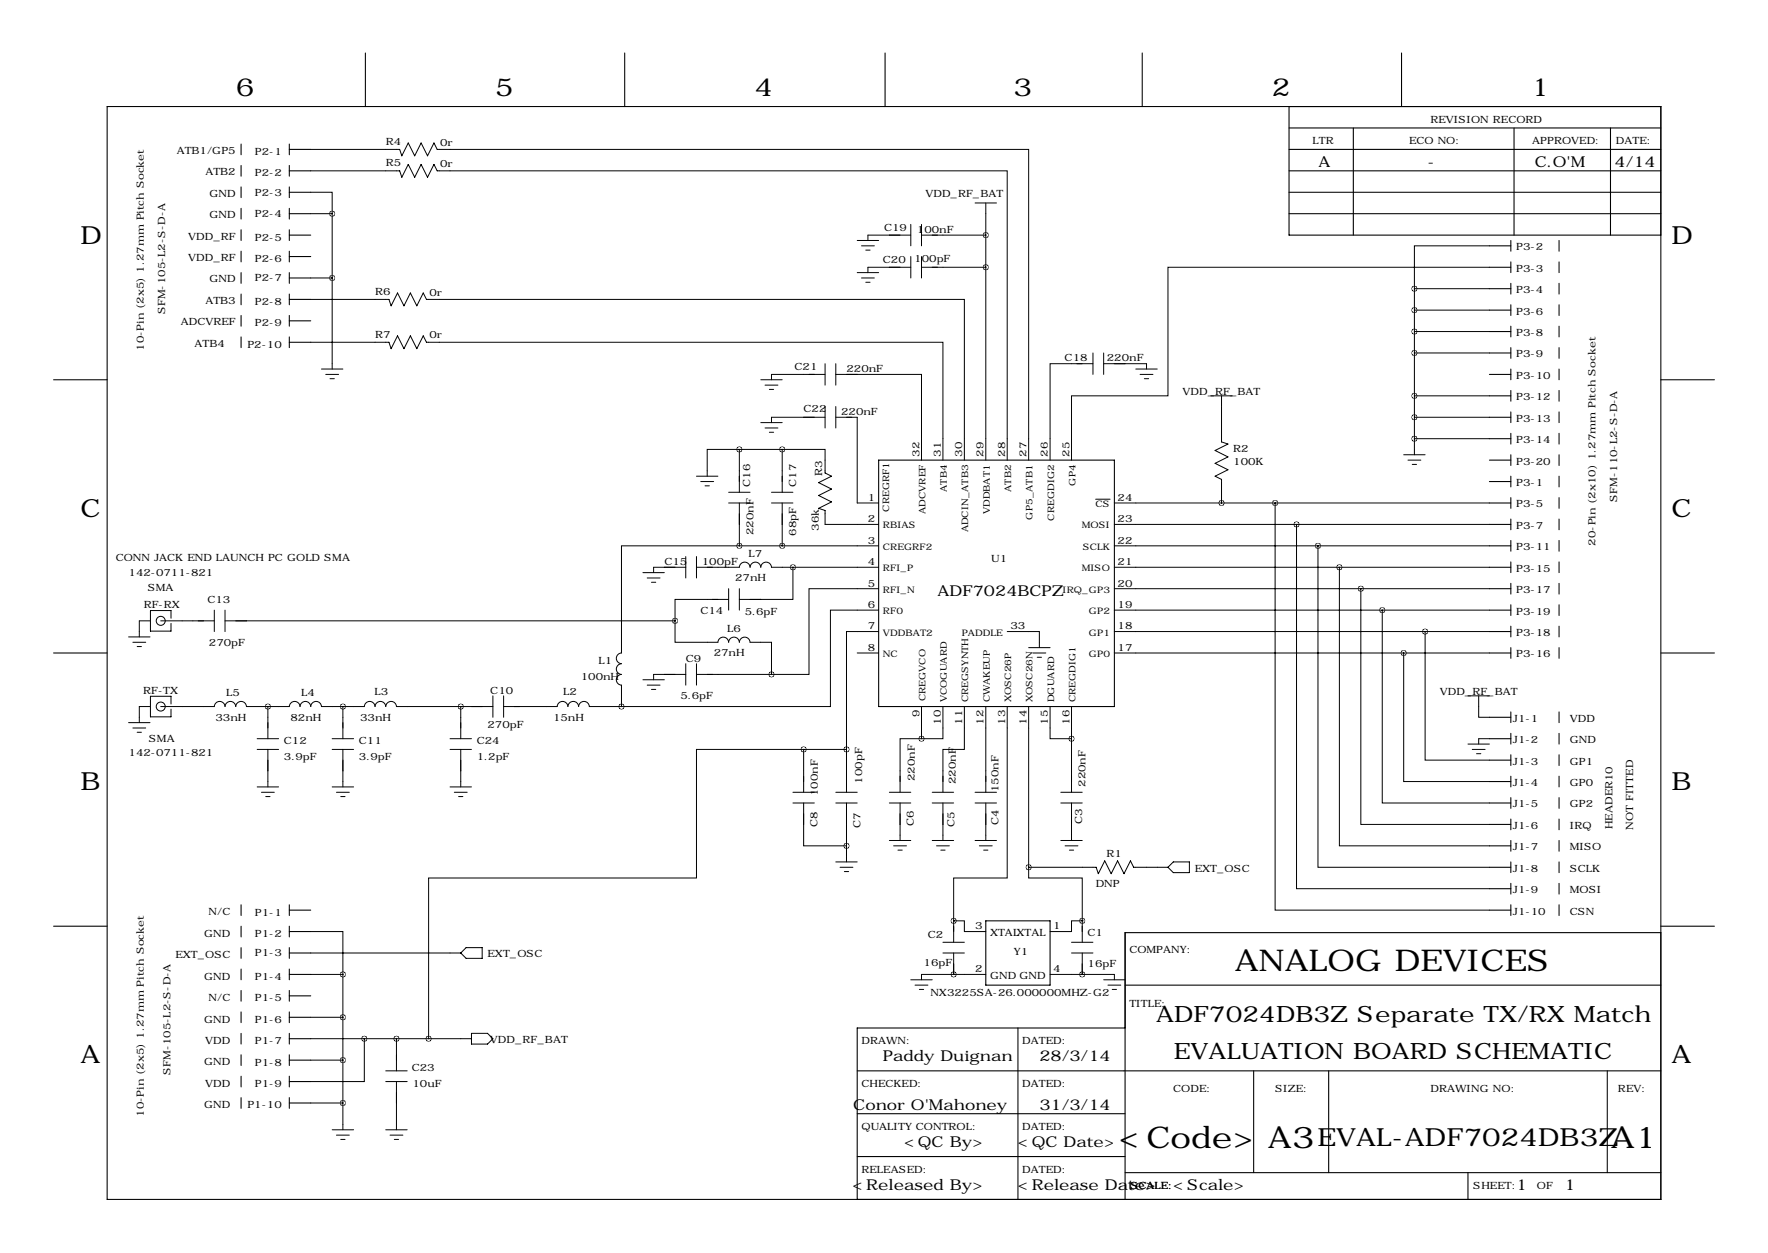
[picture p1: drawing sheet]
<svg xmlns="http://www.w3.org/2000/svg" width="419mm" height="297mm" viewBox="0 0 419 297" stroke-linecap="round" stroke-linejoin="round" font-family="sans-serif">
<g fill="none" stroke="#000" stroke-width=".25">
<path d="M86.6 12.6v12.7M148.1 12.6v12.7M209.8 12.6v12.7M270.8 12.6v12.7M332.2 12.6v12.7M25.4 25.3h368.3v259h-368.3zM57.1 34.1v2.6M57.1 39.2v2.6M68.6 35.4h5.1M68.6 34.1v2.6M68.6 39.2v2.6M305.6 30.3h88.1"/>
<path d="M305.6 35.4h88.1M305.6 25.3v30.4h88.1M320.8 30.3v25.4M358.9 30.3v25.4M381.8 30.3v25.4M57.1 44.3v2.5M57.1 49.4v2.5M57.1 54.5v2.5M57.1 59.5v2.6M68.6 40.5h5.1M68.6 45.6h5.1M68.6 50.7h5.1"/>
<path d="M68.6 55.7h5.1M68.6 44.3v2.5M68.6 49.4v2.5M68.6 54.5v2.5M68.6 59.5v2.6M305.6 40.5h88.1M305.6 45.6h88.1M305.6 50.7h88.1M353.1 58.3h5M358.1 57v2.5M369.6 57v2.5M57.1 64.6v2.6"/>
<path d="M57.1 69.7v2.5M57.1 74.8v2.5M57.1 79.9v2.5M68.6 64.6v2.6M68.6 69.7v2.5M68.6 74.8v2.5M68.6 79.9v2.5M68.6 65.9h5.1M68.6 76.1h5.1M68.6 71h5.1M68.6 60.8h5.1M353.1 63.4h5"/>
<path d="M353.1 68.4h5M353.1 73.5h5M353.1 78.6h5M358.1 62.1v2.5M358.1 67.2v2.5M358.1 72.2v2.6M358.1 77.3v2.6M369.6 62.1v2.5M369.6 67.2v2.5M369.6 72.2v2.6M369.6 77.3v2.6M12.7 90h12.7"/>
<path d="M68.6 81.1h5.1M353.1 83.7h5M353.1 88.8h5M353.1 93.8h5M353.1 98.9h5M358.1 82.4v2.5M358.1 87.5v2.5M358.1 92.6v2.5M358.1 97.6v2.6M369.6 82.4v2.5M369.6 87.5v2.5M369.6 92.6v2.5"/>
<path d="M369.6 97.6v2.6M393.7 90h12.7M208.3 109.1h55.9v58.4h-55.9zM353.1 109.1h5M353.1 114.2h5M353.1 119.2h5M353.1 104h5M358.1 102.7v2.6M358.1 107.8v2.5M358.1 112.9v2.5M358.1 118v2.5M369.6 102.7v2.6"/>
<path d="M369.6 107.8v2.5M369.6 112.9v2.5M369.6 118v2.5M353.1 124.3h5M353.1 129.4h5M353.1 134.5h5M353.1 139.6h5M358.1 123v2.6M358.1 128.1v2.6M358.1 133.2v2.5M358.1 138.3v2.5M369.6 123v2.6"/>
<path d="M369.6 128.1v2.6M369.6 133.2v2.5M369.6 138.3v2.5M12.7 154.8h12.7M353.1 154.8h5M353.1 149.7h5M353.1 144.6h5M358.1 143.4v2.5M358.1 148.4v2.6M358.1 153.5v2.6M369.6 143.4v2.5M369.6 148.4v2.6"/>
<path d="M369.6 153.5v2.6M393.7 154.8h12.7M353.1 170h5M353.1 175.1h5M358.1 168.8v2.5M358.1 173.8v2.6M358.1 178.9v2.6M369.6 168.8v2.5M369.6 173.8v2.6M369.6 178.9v2.6M353.1 180.2h5M353.1 185.3h5"/>
<path d="M353.1 190.4h5M353.1 195.4h5M358.1 184v2.5M358.1 189.1v2.5M358.1 194.2v2.5M358.1 199.2v2.6M369.6 184v2.5M369.6 189.1v2.5M369.6 194.2v2.5M369.6 199.2v2.6M12.7 219.6h12.7M57.1 214.5v2.5"/>
<path d="M57.1 219.6v2.5M68.6 214.5v2.5M68.6 219.6v2.5M68.6 215.8h5.1M233.7 218.3h15.2v15.2h-15.2zM353.1 215.8h5M353.1 200.5h5M353.1 205.6h5M353.1 210.7h5M358.1 204.3v2.6M358.1 209.4v2.5M358.1 214.5v2.5"/>
<path d="M369.6 204.3v2.6M369.6 209.4v2.5M369.6 214.5v2.5M393.7 219.6h12.7M57.1 224.6v2.6M57.1 229.7v2.6M57.1 234.8v2.5M57.1 239.9v2.5M68.6 224.6v2.6M68.6 229.7v2.6M68.6 234.8v2.5M68.6 239.9v2.5"/>
<path d="M68.6 220.8h5.1M68.6 225.9h5.1M68.6 231h5.1M68.6 236.1h5.1M266.7 233.5h127M393.7 221.1h-127v63.2M57.1 245v2.5M57.1 250v2.6M57.1 255.1v2.6M68.6 245v2.5M68.6 250v2.6M68.6 255.1v2.6"/>
<path d="M68.6 241.2h5.1M68.6 246.2h5.1M68.6 251.3h5.1M68.6 256.4h5.1M203.2 253.9h190.5M241.3 243.7v40.6M266.7 243.7h-63.5v40.6M297.2 253.9v24.1M315 253.9v24.1M381 253.9v24.1M57.1 260.2v2.5M68.6 260.2v2.5"/>
<path d="M68.6 261.5h5.1M203.2 264h63.5M203.2 274.2h63.5M266.7 278h127M348 278v6.3"/>
</g>
<g fill="none" stroke="#000" stroke-width=".24">
<path d="M73.7 35.4h21l.5 1.5 1.6-3 1.5 3 1.5-3 1.5 3 1.6-3 .7 1.5h140.2v73.7M73.7 40.5h21l.5 1.5 1.6-3 1.5 3 1.5-3 1.5 3 1.6-3 .7 1.5h135.2v68.6M73.7 45.6h5v5.1M73.7 50.7h5M78.7 50.7v36.8M203.2 57h5.1M204.2 58.3h3.1M205.2 59.3h1M215.9 55.7h-10.2v1.3M215.9 53.2v5.1M218.4 55.7h15.3M218.4 53.2v5.1"/>
<path d="M231.1 48.1h5.1M233.7 48.1v61M353.1 58.3h-17.8v10.1M73.7 71h18.5l.5 1.5 1.5-3 1.6 3 1.5-3 1.5 3 1.5-3 .8 1.5h127.5v38.1M73.7 65.9h5M203.2 64.6h5.1M204.2 65.9h3.1M205.2 66.9h1M215.9 60.8v5.1M215.9 63.4h-10.2v1.2M218.4 60.8v5.1M218.4 63.4h15.3"/>
<path d="M335.3 68.4v39.4M335.3 73.5h17.8M335.3 68.4h17.8M335.3 78.6h17.8M353.1 63.4h-76.2v30.4h-22.9v15.3M73.7 81.1h18.5l.5 1.6 1.5-3.1 1.6 3.1 1.5-3.1 1.5 3.1 1.5-3.1 .8 1.5h122.4v28M76.2 87.5h5.1M77.2 88.8h3.1M78.2 89.8h1M180.3 90h5.1M181.4 91.3h3M182.4 92.3h1"/>
<path d="M195.6 86.2v5.1M195.6 96.4v5.1M195.6 98.9h-12.7v1.3M195.6 88.8h-12.7v1.2M198.1 88.8h20.3v20.3M198.1 98.9h5.1v20.3h5.1M198.1 86.2v5.1M198.1 96.4v5.1M259.1 86.2h-10.2v22.9M259.1 83.7v5.1M261.6 86.2h10.2v1.3M261.6 83.7v5.1"/>
<path d="M269.2 87.5h5.1M270.3 88.8h3M271.3 89.8h1M287 93.8h5.1M289.6 93.8v11l1.5 .5-3.1 1.5 3.1 1.5-3.1 1.5 3.1 1.6-3.1 1.5 1.6 .8v5.5M335.3 98.9h17.8M335.3 93.8h17.8M335.3 83.7h17.8M165.1 112.9h5.1M166.1 114.2h3.1M167.1 115.2h1M172.7 119.2h5.1"/>
<path d="M172.7 116.7h5.1M175.3 106.5h-7.7v6.4M175.3 106.5v10.2M175.3 119.2v10.2M175.3 106.5h10.1M180.3 100.2h5.1M181.4 101.5h3M182.4 102.5h1M182.9 119.2h5.1M182.9 116.7h5.1M185.4 106.5h10.2v5.6l1.5 .8-3 1.5 3 1.5-3 1.6 3 1.5-3 1.5 1.5 .5v3.3h12.7M185.4 106.5v10.2"/>
<path d="M185.4 119.2v10.2M259.7 118.3h3.4M264.2 119.2h88.9M302.3 119.2v96.6h50.8M332.7 107.8h5.1M333.8 109.1h3M334.8 110.1h1M335.3 104h17.8M152.4 135.7h5.1M153.4 137h3.1M154.4 138h1M162.6 131.9v5.1"/>
<path d="M162.6 134.5h-7.7v1.2M165.1 134.5h10.2a1.27 1.27 0 0 1 1.2-1.2 1.27 1.27 0 0 1 1.3 1.2 1.27 1.27 0 0 1 1.3-1.2 1.27 1.27 0 0 1 1.2 1.2 1.27 1.27 0 0 1 1.3-1.2 1.27 1.27 0 0 1 1.3 1.2h25.4M165.1 131.9v5.1M172.7 139.6v5M175.3 129.4h-28v25.4a1.27 1.27 0 0 0-1.2 1.3 1.27 1.27 0 0 0 1.2 1.2 1.27 1.27 0 0 0-1.2 1.3 1.27 1.27 0 0 0 1.2 1.3 1.27 1.27 0 0 0-1.2 1.2 1.27 1.27 0 0 0 1.2 1.3v5.1M175.3 139.6v5M175.3 129.4h33M188 134.5v7.6h-12.7M208.3 139.6h-16.5v20.3h-8.9M264.2 124.3h88.9M264.2 129.4h88.9M264.2 134.5h88.9"/>
<path d="M264.2 139.6h88.9M307.3 124.3v86.4h45.8M312.4 129.4v76.2h40.7M317.5 134.5v66h35.6M322.6 139.6v55.8h30.5M30.5 151h5.1M31.5 152.3h3M32.5 153.3h1M35.6 147.2h-2.6v3.8M38.1 147.2h.1M38.1 147.2h12.7M40.5 146.6v-1.9h-4.8v4.9h4.8v-1.8"/>
<path d="M50.8 144.6v5.1M53.3 147.2h106.7M53.3 144.6v5.1M160 147.2v5.1l10.2-.1a1.27 1.27 0 0 1 1.3-1.2 1.27 1.27 0 0 1 1.2 1.2 1.27 1.27 0 0 1 1.3-1.2 1.27 1.27 0 0 1 1.3 1.2 1.27 1.27 0 0 1 1.2-1.2 1.27 1.27 0 0 1 1.3 1.3h5.1v7.6M162.6 159.9h-7.7v1.2M162.6 157.3v5.1M165.1 159.9h17.8M165.1 157.3v5.1M172.7 142.1h-12.7v5.1M203.2 154.8h5.1M208.3 149.7h-7.6v28M208.3 144.6h-11.5v22.9h-49.5"/>
<path d="M238.8 149.7h7.6v3.8M243.8 153.5h5.1M244.9 154.8h3M245.9 155.8h1M264.2 144.6h88.9M264.2 149.7h88.9M264.2 154.8h88.9M327.7 144.6v45.8h25.4M332.7 154.8v30.5h20.4M337.8 149.7v30.5h15.3M30.5 171.3h5.1M31.5 172.6h3"/>
<path d="M32.5 173.6h1M35.6 167.5h-2.6v3.8M38.1 167.5h.1M38.1 167.5h12.7a1.27 1.27 0 0 1 1.3-1.2 1.27 1.27 0 0 1 1.2 1.2 1.27 1.27 0 0 1 1.3-1.2 1.27 1.27 0 0 1 1.3 1.2 1.27 1.27 0 0 1 1.3-1.2 1.27 1.27 0 0 1 1.2 1.2h10.2a1.27 1.27 0 0 1 1.3-1.2 1.27 1.27 0 0 1 1.2 1.2 1.27 1.27 0 0 1 1.3-1.2 1.27 1.27 0 0 1 1.3 1.2 1.27 1.27 0 0 1 1.2-1.2 1.27 1.27 0 0 1 1.3 1.2h10.2a1.27 1.27 0 0 1 1.2-1.2 1.27 1.27 0 0 1 1.3 1.2 1.27 1.27 0 0 1 1.3-1.2 1.27 1.27 0 0 1 1.2 1.2 1.27 1.27 0 0 1 1.3-1.2 1.27 1.27 0 0 1 1.3 1.2h22.8M40.5 166.9v-1.8h-4.8v4.8h4.8v-1.8M61 175.1h5M61 177.7h5M63.5 167.5v7.6M63.5 177.7v8.8M78.7 175.1h5.1M78.7 177.7h5.1M81.3 167.5v7.6"/>
<path d="M81.3 177.7v8.8M106.7 175.1h5.1M106.7 177.7h5.1M109.2 167.5v7.6M109.2 177.7v8.8M116.8 165v5M119.4 165v5M137.2 167.5a1.27 1.27 0 0 0-1.3-1.2 1.27 1.27 0 0 0-1.3 1.2 1.27 1.27 0 0 0-1.2-1.2 1.27 1.27 0 0 0-1.3 1.2h-12.7M137.2 167.5a1.27 1.27 0 0 1 1.2-1.2 1.27 1.27 0 0 1 1.3 1.2h7.6M152.4 161.1h5.1M153.4 162.4h3.1M154.4 163.4h1"/>
<path d="M190.5 177.7h-25.4v30.4h-63.5v38.1M190.5 177.7v10.1M190.5 177.7h10.2M200.7 177.7v10.1M218.4 175.1h-5v12.7M218.4 167.5v7.6M223.5 167.5v7.6h-5.1M228.6 167.5v10.2h-5.1v10.1M233.7 167.5v20.3M238.8 167.5v40.6h-12.7v10.2M243.8 167.5v38.1M248.9 167.5v7.6h5.1"/>
<path d="M254 167.5v20.3M348 165h5.1M348 176.4h5.1M349 177.7h3M350 178.7h1M350.5 165v5h2.6M353.1 175.1h-2.6v1.3M61 186.5h5M62 187.8h3M63 188.8h1M78.7 186.5h5.1M79.8 187.8h3"/>
<path d="M80.8 188.8h1M106.7 186.5h5.1M107.7 187.8h3M108.7 188.8h1M188 187.8h5M188 190.4h5M190.5 190.4v10.1h10.2M198.1 187.8h5.1M198.1 190.4h5.1M200.7 190.4v13.9M210.8 187.8h5.1M210.8 190.4h5.1"/>
<path d="M210.8 199.2h5.1M213.4 190.4v8.8M221 187.8h5.1M221 190.4h5.1M221 199.2h5.1M223.5 190.4v8.8M231.1 187.8h5.1M231.1 190.4h5.1M231.1 199.2h5.1M233.7 190.4v8.8M251.5 187.8h5M251.5 190.4h5"/>
<path d="M251.5 199.2h5M254 190.4v8.8M198.1 204.3h5.1M199.1 205.6h3.1M200.2 206.6h1M211.8 200.5h3.1M212.9 201.5h1M222 200.5h3M223 201.5h1M226.1 218.3h.1M226.1 218.3h2.5v2.5h5.1M226.1 218.3v5.1"/>
<path d="M232.2 200.5h3M233.2 201.5h1M243.8 205.6v2.5h12.7v10.2M243.8 205.6h16l.5 1.5 1.6-3 1.5 3 1.5-3 1.5 3 1.6-3 .7 1.5h8.2M252.5 200.5h3M253.5 201.5h1M256.5 218.3h.1M256.5 218.3h-2.5v2.5h-5.1M256.5 218.3v5.1M276.9 205.6l1.2-1.3h3.8v2.6h-3.8zM73.7 220.8h7.6v10.2M73.7 225.9h35.5"/>
<path d="M73.7 231h7.6M81.3 231v36.8M109.2 225.9l1.3-1.3h3.8v2.6h-3.8zM215.9 232.3h5.1M216.9 233.5h3.1M217.9 234.6h1M223.5 223.4h5.1M223.5 225.9h5.1M226.1 231h.1M226.1 225.9v5.1M233.7 231h-15.3v1.3M248.9 231h15.3v1.3"/>
<path d="M254 223.4h5.1M254 225.9h5.1M256.5 231h.1M256.5 225.9v5.1M261.6 232.3h5.1M262.6 233.5h3.1M263.7 234.6h1M73.7 246.2h38.1M73.7 251.3h7.6M73.7 241.2h7.6M86.4 246.2v10.2h-12.7M91.4 253.9h5.1"/>
<path d="M91.4 256.4h5.1M94 246.2v7.7M94 256.4v11.4M111.8 245h3.8l1.2 1.2-1.2 1.3h-3.8zM73.7 261.5h7.6M78.7 267.8h5.1M79.8 269.1h3M80.8 270.1h1M91.4 267.8h5.1M92.5 269.1h3M93.5 270.1h1"/>
<circle cx="38.1" cy="147.2" r="1.07"/>
<circle cx="38.1" cy="167.5" r="1.07"/>
</g>
<path d="M233.6 63.4a.05 .05 0 0 0 .1 0 .05 .05 0 0 0-.1 0zM233.6 55.7a.05 .05 0 0 0 .1 0 .05 .05 0 0 0-.1 0zM289.5 119.2a.05 .05 0 0 0 .1 0 .05 .05 0 0 0-.1 0zM81.2 251.3a.05 .05 0 0 0 .1 0 .05 .05 0 0 0-.1 0zM81.2 241.2a.05 .05 0 0 0 .1 0 .05 .05 0 0 0-.1 0zM81.2 231a.05 .05 0 0 0 .1 0 .05 .05 0 0 0-.1 0zM81.2 261.5a.05 .05 0 0 0 .1 0 .05 .05 0 0 0-.1 0zM335.2 104a.05 .05 0 0 0 .1 0 .05 .05 0 0 0-.1 0zM335.2 98.9a.05 .05 0 0 0 .1 0 .05 .05 0 0 0-.1 0zM335.2 93.8a.05 .05 0 0 0 .1 0 .05 .05 0 0 0-.1 0zM335.2 83.7a.05 .05 0 0 0 .1 0 .05 .05 0 0 0-.1 0zM335.2 73.5a.05 .05 0 0 0 .1 0 .05 .05 0 0 0-.1 0zM335.2 68.4a.05 .05 0 0 0 .1 0 .05 .05 0 0 0-.1 0zM226 218.3a.05 .05 0 0 0 .1 0 .05 .05 0 0 0-.1 0zM256.5 218.3a.05 .05 0 0 0 .1 0 .05 .05 0 0 0-.1 0zM256.5 231a.05 .05 0 0 0 .1 0 .05 .05 0 0 0-.1 0zM226 231a.05 .05 0 0 0 .1 0 .05 .05 0 0 0-.1 0zM200.6 177.7a.05 .05 0 0 0 .1 0 .05 .05 0 0 0-.1 0zM200.6 200.5a.05 .05 0 0 0 .1 0 .05 .05 0 0 0-.1 0zM243.8 205.6a.05 .05 0 0 0 .1 0 .05 .05 0 0 0-.1 0zM218.4 175.1a.05 .05 0 0 0 .1 0 .05 .05 0 0 0-.1 0zM81.2 167.5a.05 .05 0 0 0 .1 0 .05 .05 0 0 0-.1 0zM335.2 78.6a.05 .05 0 0 0 .1 0 .05 .05 0 0 0-.1 0zM185.4 106.5a.05 .05 0 0 0 .1 0 .05 .05 0 0 0-.1 0zM185.4 129.4a.05 .05 0 0 0 .1 0 .05 .05 0 0 0-.1 0zM175.2 129.4a.05 .05 0 0 0 .1 0 .05 .05 0 0 0-.1 0zM175.2 106.5a.05 .05 0 0 0 .1 0 .05 .05 0 0 0-.1 0zM182.8 159.9a.05 .05 0 0 0 .1 0 .05 .05 0 0 0-.1 0zM187.9 134.5a.05 .05 0 0 0 .1 0 .05 .05 0 0 0-.1 0zM78.7 50.7a.05 .05 0 0 0 .1 0 .05 .05 0 0 0-.1 0zM78.7 65.9a.05 .05 0 0 0 .1 0 .05 .05 0 0 0-.1 0zM93.9 246.2a.05 .05 0 0 0 .1 0 .05 .05 0 0 0-.1 0zM160 147.2a.05 .05 0 0 0 .1 0 .05 .05 0 0 0-.1 0zM147.3 167.5a.05 .05 0 0 0 .1 0 .05 .05 0 0 0-.1 0zM337.8 149.7a.05 .05 0 0 0 .1 0 .05 .05 0 0 0-.1 0zM332.7 154.8a.05 .05 0 0 0 .1 0 .05 .05 0 0 0-.1 0zM327.6 144.6a.05 .05 0 0 0 .1 0 .05 .05 0 0 0-.1 0zM322.5 139.6a.05 .05 0 0 0 .1 0 .05 .05 0 0 0-.1 0zM312.4 129.4a.05 .05 0 0 0 .1 0 .05 .05 0 0 0-.1 0zM307.3 124.3a.05 .05 0 0 0 .1 0 .05 .05 0 0 0-.1 0zM302.2 119.2a.05 .05 0 0 0 .1 0 .05 .05 0 0 0-.1 0zM86.3 246.2a.05 .05 0 0 0 .1 0 .05 .05 0 0 0-.1 0zM109.2 167.5a.05 .05 0 0 0 .1 0 .05 .05 0 0 0-.1 0z" fill="#000" stroke="#000" stroke-width="1.3"/>
<g font-size="7.1">
<text x="292.7" y="230.3">ANALOG DEVICES</text>
<text x="265.2" y="272.2">&lt;Code&gt;</text>
<text x="300.6" y="272.2">A3</text>
<text x="381.8" y="272.2">A1</text>
</g>
<g font-size="5.9">
<text x="55.9" y="22.7">6</text>
<text x="117.3" y="22.7">5</text>
<text x="178.8" y="22.7">4</text>
<text x="240.3" y="22.7">3</text>
<text x="301.5" y="22.7">2</text>
<text x="363" y="22.7">1</text>
<text x="19" y="57.8">D</text>
<text x="396.2" y="57.8">D</text>
<text x="19" y="122.5">C</text>
<text x="396.2" y="122.5">C</text>
<text x="19" y="187.3">B</text>
<text x="396.2" y="187.3">B</text>
<text x="19" y="252.1">A</text>
<text x="396.2" y="252.1">A</text>
<text x="312.3" y="271.7">EVAL-ADF7024DB3Z</text>
</g>
<g font-size="5.3">
<text x="274.1" y="242.2">ADF7024DB3Z Separate TX/RX Match</text>
<text x="278.3" y="251.1">EVALUATION BOARD SCHEMATIC</text>
</g>
<g font-size="3.6">
<text x="312.5" y="39.5">A</text>
<text x="338.4" y="39.5">-</text>
<text x="363.8" y="39.5">C.O'M</text>
<text x="382.7" y="39.5">4/14</text>
<text x="222.2" y="141.4">ADF7024BCPZ</text>
<text x="209.3" y="251.6">Paddy Duignan</text>
<text x="246.4" y="251.6">28/3/14</text>
<text x="202.3" y="263">Conor O'Mahoney</text>
<text x="246.4" y="263">31/3/14</text>
<text x="214.3" y="271.9">&lt;QC By&gt;</text>
<text x="241.3" y="271.9">&lt;QC Date&gt;</text>
<text x="202.1" y="282.1">&lt;Released By&gt;</text>
<text x="241.3" y="282.1">&lt;Release Date&gt;</text>
<text x="278.1" y="282.1">&lt;Scale&gt;</text>
<text x="359.4" y="282.1">1</text>
<text x="370.8" y="282.1">1</text>
</g>
<g font-size="2.4">
<text x="339.1" y="29.1">REVISION RECORD</text>
<text x="91.5" y="34.4">R4</text>
<text x="104.4" y="34.5">0r</text>
<text x="311.1" y="34.1">LTR</text>
<text x="334" y="34.1">ECO NO:</text>
<text x="363.2" y="34.1">APPROVED:</text>
<text x="383" y="34.1">DATE:</text>
<text x="41.9" y="36.5">ATB1/GP5</text>
<text x="48.7" y="41.5">ATB2</text>
<text x="60.4" y="41.8">P2-2</text>
<text x="60.4" y="36.7">P2-1</text>
<text x="91.5" y="39.4">R5</text>
<text x="104.4" y="39.6">0r</text>
<text x="49.6" y="46.6">GND</text>
<text x="60.4" y="46.4">P2-3</text>
<text x="219.4" y="46.6">VDD_RF_BAT</text>
<text x="49.6" y="51.7">GND</text>
<text x="60.4" y="51.4">P2-4</text>
<text x="44.6" y="56.8">VDD_RF</text>
<text x="60.4" y="57">P2-5</text>
<text x="209.5" y="54.8">C19</text>
<text x="217.4" y="55.3">100nF</text>
<text x="359.4" y="59.3">P3-2</text>
<text x="44.6" y="61.9">VDD_RF</text>
<text x="60.4" y="62.1">P2-6</text>
<text x="209.3" y="62.4">C20</text>
<text x="216.7" y="62.1">100pF</text>
<text x="359.4" y="64.4">P3-3</text>
<text x="49.6" y="66.9">GND</text>
<text x="60.4" y="66.7">P2-7</text>
<text x="88.9" y="69.9">R6</text>
<text x="101.8" y="70.1">0r</text>
<text x="359.4" y="69.5">P3-4</text>
<text x="39.1" y="74.5" transform="rotate(-90 39.1 74.5)">SFM-105-L2-S-D-A</text>
<text x="42.8" y="77.1">ADCVREF</text>
<text x="48.7" y="72">ATB3</text>
<text x="60.4" y="77.4">P2-9</text>
<text x="60.4" y="72.3">P2-8</text>
<text x="359.4" y="74.6">P3-6</text>
<text x="34.1" y="83.1" transform="rotate(-90 34.1 83.1)">10-Pin (2x5) 1.27mm Pitch Socket</text>
<text x="46.1" y="82.2">ATB4</text>
<text x="58.6" y="82.4">P2-10</text>
<text x="88.9" y="80.1">R7</text>
<text x="101.8" y="80.2">0r</text>
<text x="359.4" y="79.6">P3-8</text>
<text x="188.4" y="87.8">C21</text>
<text x="200.7" y="88.3">220nF</text>
<text x="252.4" y="85.5">C18</text>
<text x="262.4" y="85.5">220nF</text>
<text x="359.4" y="84.7">P3-9</text>
<text x="359.4" y="89.8">P3-10</text>
<text x="280.3" y="93.6">VDD_RF_BAT</text>
<text x="359.4" y="94.9">P3-12</text>
<text x="190.5" y="97.6">C22</text>
<text x="199.4" y="98.5">220nF</text>
<text x="359.4" y="100">P3-13</text>
<text x="292.3" y="107.1">R2</text>
<text x="359.4" y="105">P3-14</text>
<text x="194.9" y="112.7" transform="rotate(-90 194.9 112.7)">R3</text>
<text x="217.9" y="108.3" transform="rotate(-90 217.9 108.3)">32</text>
<text x="223" y="108.3" transform="rotate(-90 223 108.3)">31</text>
<text x="228.1" y="108.3" transform="rotate(-90 228.1 108.3)">30</text>
<text x="233.2" y="108.3" transform="rotate(-90 233.2 108.3)">29</text>
<text x="238.3" y="108.3" transform="rotate(-90 238.3 108.3)">28</text>
<text x="243.3" y="108.3" transform="rotate(-90 243.3 108.3)">27</text>
<text x="248.4" y="108.3" transform="rotate(-90 248.4 108.3)">26</text>
<text x="253.5" y="108.3" transform="rotate(-90 253.5 108.3)">25</text>
<text x="292.4" y="110.1">100K</text>
<text x="359.4" y="110.1">P3-20</text>
<text x="177.8" y="115.4" transform="rotate(-90 177.8 115.4)">C16</text>
<text x="188.7" y="115.4" transform="rotate(-90 188.7 115.4)">C17</text>
<text x="205.8" y="118.7">1</text>
<text x="264.9" y="118.7">24</text>
<text x="359.4" y="115.2">P3-1</text>
<text x="383.3" y="118.9" transform="rotate(-90 383.3 118.9)">SFM-110-L2-S-D-A</text>
<text x="194.1" y="125.8" transform="rotate(-90 194.1 125.8)">36k</text>
<text x="205.8" y="123.8">2</text>
<text x="264.9" y="123.8">23</text>
<text x="359.4" y="120.3">P3-5</text>
<text x="359.4" y="125.4">P3-7</text>
<text x="177.4" y="131.9">L7</text>
<text x="178.6" y="126.9" transform="rotate(-90 178.6 126.9)">220nF</text>
<text x="188.7" y="127" transform="rotate(-90 188.7 127)">68pF</text>
<text x="205.8" y="128.9">3</text>
<text x="264.9" y="128.9">22</text>
<text x="359.4" y="130.4">P3-11</text>
<text x="378.2" y="129.3" transform="rotate(-90 378.2 129.3)">20-Pin (2x10) 1.27mm Pitch Socket</text>
<text x="27.4" y="133">CONN JACK END LAUNCH PC GOLD SMA</text>
<text x="30.5" y="136.6">142-0711-821</text>
<text x="157.5" y="134">C15</text>
<text x="166.4" y="134">100pF</text>
<text x="174.3" y="137.8">27nH</text>
<text x="205.8" y="134">4</text>
<text x="234.9" y="133.2">U1</text>
<text x="264.9" y="134">21</text>
<text x="359.4" y="135.5">P3-15</text>
<text x="35" y="140.1">SMA</text>
<text x="49.2" y="142.9">C13</text>
<text x="205.8" y="139.1">5</text>
<text x="264.9" y="139.1">20</text>
<text x="359.4" y="140.6">P3-17</text>
<text x="34.1" y="144.1">RF-RX</text>
<text x="166" y="145.4">C14</text>
<text x="172.4" y="149.7">L6</text>
<text x="176.5" y="145.7">5.6pF</text>
<text x="205.8" y="144.1">6</text>
<text x="205.8" y="149.2">7</text>
<text x="239.5" y="149.2">33</text>
<text x="264.9" y="149.2">18</text>
<text x="264.9" y="144.1">19</text>
<text x="359.4" y="145.7">P3-19</text>
<text x="49.5" y="153.1">270pF</text>
<text x="169.2" y="155.6">27nH</text>
<text x="205.8" y="154.3">8</text>
<text x="264.9" y="154.3">17</text>
<text x="359.4" y="155.8">P3-16</text>
<text x="359.4" y="150.8">P3-18</text>
<text x="137.7" y="161.1">100nH</text>
<text x="141.9" y="157.3">L1</text>
<text x="162.6" y="156.9">C9</text>
<text x="34" y="164.5">RF-TX</text>
<text x="53.6" y="165">L5</text>
<text x="71.4" y="165">L4</text>
<text x="88.8" y="164.8">L3</text>
<text x="116.2" y="164.5">C10</text>
<text x="133.5" y="164.8">L2</text>
<text x="161.3" y="165.8">5.6pF</text>
<text x="341.3" y="164.7">VDD_RF_BAT</text>
<text x="51.1" y="170.8">33nH</text>
<text x="68.9" y="170.8">82nH</text>
<text x="85.4" y="170.8">33nH</text>
<text x="115.6" y="172.6">270pF</text>
<text x="131.1" y="170.8">15nH</text>
<text x="217.9" y="170" transform="rotate(-90 217.9 170)">9</text>
<text x="223" y="171.8" transform="rotate(-90 223 171.8)">10</text>
<text x="228.1" y="171.8" transform="rotate(-90 228.1 171.8)">11</text>
<text x="233.2" y="171.8" transform="rotate(-90 233.2 171.8)">12</text>
<text x="238.3" y="171.8" transform="rotate(-90 238.3 171.8)">13</text>
<text x="243.3" y="171.8" transform="rotate(-90 243.3 171.8)">14</text>
<text x="248.4" y="171.8" transform="rotate(-90 248.4 171.8)">15</text>
<text x="253.5" y="171.8" transform="rotate(-90 253.5 171.8)">16</text>
<text x="358.6" y="171.1">J1-1</text>
<text x="372.1" y="171.1">VDD</text>
<text x="30.5" y="179.2">142-0711-821</text>
<text x="35.3" y="175.9">SMA</text>
<text x="67.3" y="176.4">C12</text>
<text x="85.1" y="176.4">C11</text>
<text x="113" y="176.4">C24</text>
<text x="358.6" y="176.2">J1-2</text>
<text x="372.1" y="176.2">GND</text>
<text x="67.3" y="180.2">3.9pF</text>
<text x="85.1" y="180.2">3.9pF</text>
<text x="113" y="180.2">1.2pF</text>
<text x="204.4" y="185.8" transform="rotate(-90 204.4 185.8)">100pF</text>
<text x="216.9" y="185.2" transform="rotate(-90 216.9 185.2)">220nF</text>
<text x="226.6" y="185.9" transform="rotate(-90 226.6 185.9)">220nF</text>
<text x="358.6" y="181.2">J1-3</text>
<text x="372.1" y="181.2">GP1</text>
<text x="193.9" y="188.7" transform="rotate(-90 193.9 188.7)">100nF</text>
<text x="236.7" y="187.8" transform="rotate(-90 236.7 187.8)">150nF</text>
<text x="257.3" y="186.5" transform="rotate(-90 257.3 186.5)">220nF</text>
<text x="358.6" y="186.3">J1-4</text>
<text x="358.6" y="191.4">J1-5</text>
<text x="372.1" y="186.3">GP0</text>
<text x="372.1" y="191.4">GP2</text>
<text x="193.8" y="195.9" transform="rotate(-90 193.8 195.9)">C8</text>
<text x="204" y="196.4" transform="rotate(-90 204 196.4)">C7</text>
<text x="216.6" y="195.8" transform="rotate(-90 216.6 195.8)">C6</text>
<text x="226.3" y="196" transform="rotate(-90 226.3 196)">C5</text>
<text x="236.7" y="195.6" transform="rotate(-90 236.7 195.6)">C4</text>
<text x="256.5" y="195.4" transform="rotate(-90 256.5 195.4)">C3</text>
<text x="358.6" y="196.5">J1-6</text>
<text x="372.1" y="196.5">IRQ</text>
<text x="382.3" y="196.6" transform="rotate(-90 382.3 196.6)">HEADER10</text>
<text x="387.1" y="196.7" transform="rotate(-90 387.1 196.7)">NOT FITTED</text>
<text x="262.3" y="203.1">R1</text>
<text x="358.6" y="201.6">J1-7</text>
<text x="372.1" y="201.6">MISO</text>
<text x="283.2" y="206.6">EXT_OSC</text>
<text x="358.6" y="206.6">J1-8</text>
<text x="372.1" y="206.6">SCLK</text>
<text x="259.7" y="210.2">DNP</text>
<text x="358.6" y="211.7">J1-9</text>
<text x="372.1" y="211.7">MOSI</text>
<text x="49.4" y="217">N/C</text>
<text x="60.4" y="217.1">P1-1</text>
<text x="231.2" y="220.3">3</text>
<text x="234.7" y="221.9">XTALXTAL</text>
<text x="249.7" y="220.3">1</text>
<text x="257.8" y="221.9">C1</text>
<text x="358.6" y="216.8">J1-10</text>
<text x="372.1" y="216.8">CSN</text>
<text x="41.6" y="227.2">EXT_OSC</text>
<text x="48.4" y="222.1">GND</text>
<text x="60.4" y="222.1">P1-2</text>
<text x="60.4" y="226.7">P1-3</text>
<text x="115.6" y="227">EXT_OSC</text>
<text x="220" y="222.4">C2</text>
<text x="240.4" y="226.4">Y1</text>
<text x="267.7" y="225.9">COMPANY:</text>
<text x="48.4" y="232.3">GND</text>
<text x="60.4" y="232.3">P1-4</text>
<text x="218.9" y="229">16pF</text>
<text x="231.2" y="230.5">2</text>
<text x="234.7" y="232">GND GND</text>
<text x="249.7" y="230.5">4</text>
<text x="257.8" y="229.3">16pF</text>
<text x="49.4" y="237.3">N/C</text>
<text x="60.4" y="237.4">P1-5</text>
<text x="220.5" y="236.1">NX3225SA-26.000000MHZ-G2</text>
<text x="267.7" y="238.6">TITLE:</text>
<text x="48.4" y="242.4">GND</text>
<text x="60.4" y="242.5">P1-6</text>
<text x="48.6" y="247.5">VDD</text>
<text x="60.4" y="247.5">P1-7</text>
<text x="116.1" y="247.3">VDD_RF_BAT</text>
<text x="204.2" y="247.5">DRAWN:</text>
<text x="242.3" y="247.5">DATED:</text>
<text x="40.4" y="254.8" transform="rotate(-90 40.4 254.8)">SFM-105-L2-S-D-A</text>
<text x="48.4" y="252.6">GND</text>
<text x="48.6" y="257.7">VDD</text>
<text x="60.4" y="252.6">P1-8</text>
<text x="60.4" y="257.7">P1-9</text>
<text x="97.6" y="253.9">C23</text>
<text x="97.8" y="257.7">10uF</text>
<text x="204.2" y="257.7">CHECKED:</text>
<text x="242.3" y="257.7">DATED:</text>
<text x="48.4" y="262.7">GND</text>
<text x="58.6" y="262.8">P1-10</text>
<text x="278.1" y="258.9">CODE:</text>
<text x="302.3" y="258.9">SIZE:</text>
<text x="339.1" y="258.9">DRAWING NO:</text>
<text x="383.5" y="258.9">REV:</text>
<text x="34.1" y="264.7" transform="rotate(-90 34.1 264.7)">10-Pin (2x5) 1.27mm Pitch Socket</text>
<text x="204.2" y="267.8">QUALITY CONTROL:</text>
<text x="242.3" y="267.8">DATED:</text>
<text x="204.2" y="278">RELEASED:</text>
<text x="242.3" y="278">DATED:</text>
<text x="268" y="281.8">SCALE:</text>
<text x="349.2" y="281.8">SHEET:</text>
<text x="364.3" y="281.8">OF</text>
</g>
<g font-size="2.1">
<text x="224.5" y="116.6" transform="rotate(-90 224.5 116.6)">ATB4</text>
<text x="239.7" y="116.6" transform="rotate(-90 239.7 116.6)">ATB2</text>
<text x="254.9" y="115.1" transform="rotate(-90 254.9 115.1)">GP4</text>
<text x="209.3" y="125.3">RBIAS</text>
<text x="210.7" y="121.3" transform="rotate(-90 210.7 121.3)">CREGRF1</text>
<text x="219.4" y="121.8" transform="rotate(-90 219.4 121.8)">ADCVREF</text>
<text x="234.6" y="122" transform="rotate(-90 234.6 122)">VDDBAT1</text>
<text x="244.8" y="123.2" transform="rotate(-90 244.8 123.2)">GP5_ATB1</text>
<text x="249.9" y="123.4" transform="rotate(-90 249.9 123.4)">CREGDIG2</text>
<text x="256.4" y="125.3">MOSI</text>
<text x="259.7" y="120.2">CS</text>
<text x="209.3" y="130.3">CREGRF2</text>
<text x="229.5" y="126.2" transform="rotate(-90 229.5 126.2)">ADCIN_ATB3</text>
<text x="256.7" y="130.3">SCLK</text>
<text x="209.3" y="135.4">RFI_P</text>
<text x="256.4" y="135.4">MISO</text>
<text x="209.3" y="140.5">RFI_N</text>
<text x="251.9" y="140.5">IRQ_GP3</text>
<text x="209.3" y="145.6">RF0</text>
<text x="258.1" y="145.6">GP2</text>
<text x="209.3" y="150.7">VDDBAT2</text>
<text x="209.3" y="155.7">NC</text>
<text x="228" y="150.7">PADDLE</text>
<text x="258.1" y="155.7">GP0</text>
<text x="258.1" y="150.7">GP1</text>
<text x="219.4" y="166.2" transform="rotate(-90 219.4 166.2)">CREGVCO</text>
<text x="224.5" y="166.5" transform="rotate(-90 224.5 166.5)">VCOGUARD</text>
<text x="229.5" y="166.5" transform="rotate(-90 229.5 166.5)">CREGSYNTH</text>
<text x="234.6" y="166.5" transform="rotate(-90 234.6 166.5)">CWAKEUP</text>
<text x="239.7" y="166.5" transform="rotate(-90 239.7 166.5)">XOSC26P</text>
<text x="244.8" y="166.5" transform="rotate(-90 244.8 166.5)">XOSC26N</text>
<text x="249.9" y="166.5" transform="rotate(-90 249.9 166.5)">DGUARD</text>
<text x="254.9" y="166.5" transform="rotate(-90 254.9 166.5)">CREGDIG1</text>
</g>
</svg>
